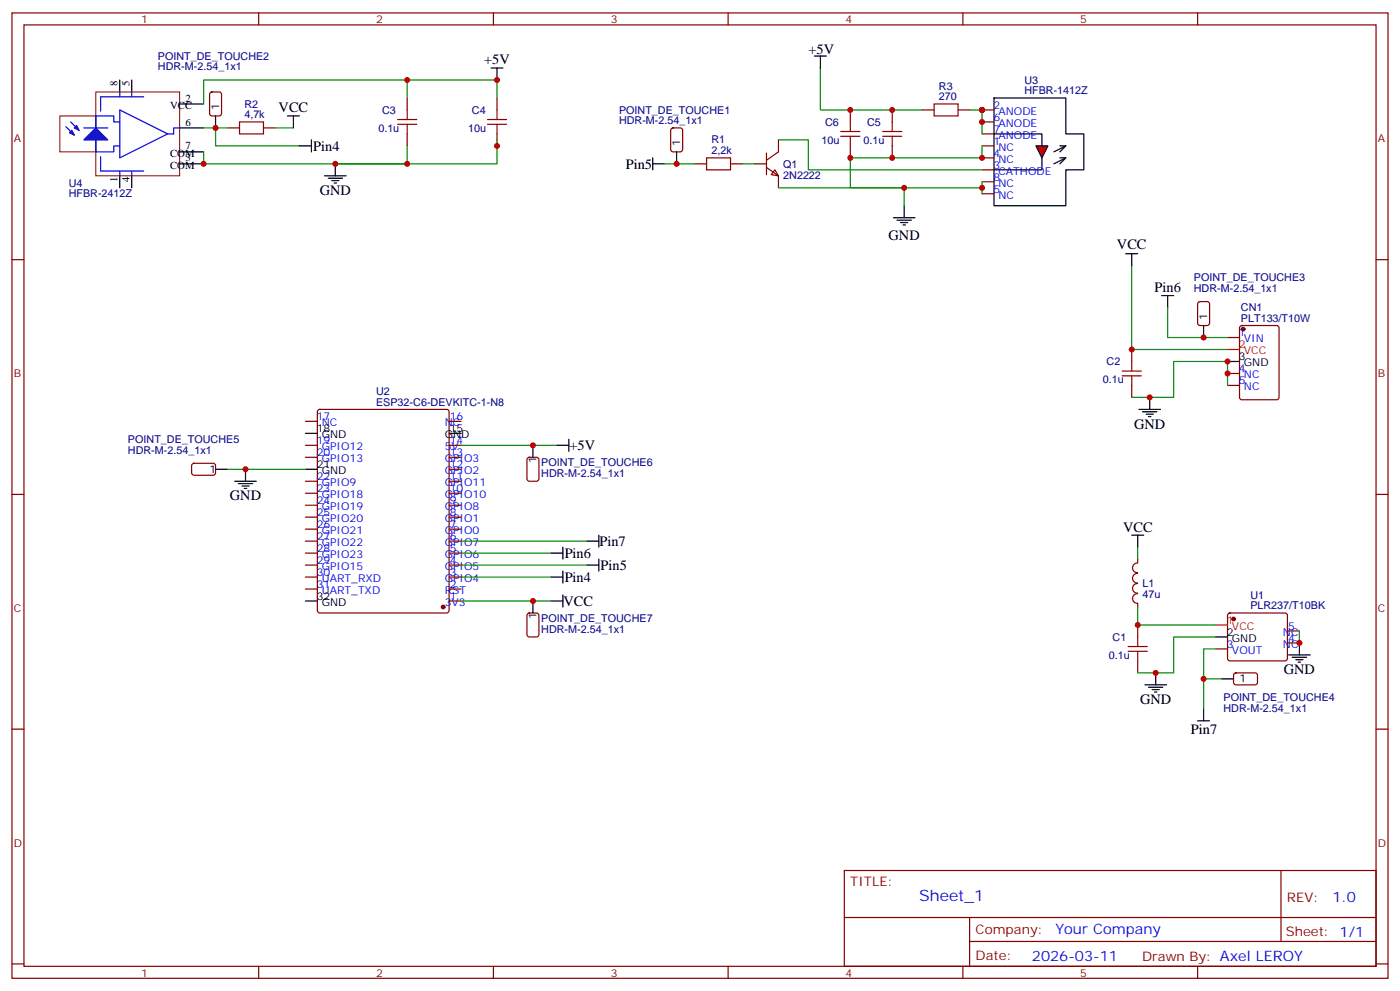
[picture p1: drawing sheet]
<svg xmlns="http://www.w3.org/2000/svg" width="412mm" height="292mm" viewBox="0 0 412 292" stroke-linecap="round" stroke-linejoin="round" font-family="sans-serif">
<g fill="none" stroke="#870000" stroke-width=".35">
<path d="M3.5 3.8h405.4v284.3h-405.4zM7.1 7.3h398.2v277.3h-398.2zM76.2 3.8v3.5M145.3 3.8v3.5M214.5 3.8v3.5M283.6 3.8v3.5M352.8 3.8v3.5M3.5 76.5h3.6M405.3 76.5h3.6M361.6 99.4h3.5M365.4 96.1l.4-.2h10.3l.6 .4 .1 20.8-.5 .6-10.5 .1-.6-.5-.1-20.7zM333.4 102.9v3.6"/>
<path d="M333.4 113.5v3.6M361.6 110h3.5M361.6 113.5h3.5M90 134.7h3.5M90 131.2h3.5M90 124.1h3.5M93.7 120.8l.5-.2h37.4l.6 .4 .1 58.8-.5 .7-37.6 .1-.7-.5v-58.8zM132.3 138.2h3.5M132.3 134.7h3.5M132.3 131.2h3.5M132.3 124.1h3.5M3.5 145.6h3.6"/>
<path d="M90 159.4h3.5M90 155.9h3.5M90 152.3h3.5M90 148.8h3.5M90 145.3h3.5M90 141.7h3.5M132.3 159.4h3.5M132.3 155.9h3.5M132.3 152.3h3.5M132.3 148.8h3.5M132.3 145.3h3.5M132.3 141.7h3.5"/>
<path d="M405.3 145.6h3.6M90 173.5h3.5M90 170h3.5M90 166.4h3.5M90 162.9h3.5M132.3 177h3.5M132.3 173.5h3.5M132.3 170h3.5M132.3 166.4h3.5M132.3 162.9h3.5M335.1 171.9a1.41 1.41 0 0 0-1.5 1.4 1.41 1.41 0 0 0 1.5 1.4M335.1 168.9a1.41 1.41 0 0 0-1.5 1.4 1.41 1.41 0 0 0 1.5 1.4"/>
<path d="M335.1 174.9a1.41 1.41 0 0 0-1.5 1.4 1.41 1.41 0 0 0 1.5 1.4v1.1M335.1 165.9a1.41 1.41 0 0 0-1.5 1.4 1.41 1.41 0 0 0 1.5 1.4M335.1 164.7v1M335.1 184.1v3.5M335.1 194.7v3.5M358.1 191.1h3.5M361.8 180.8l.5-.2h16.2l.5 .2 .2 .5v12.7l-.2 .5-.5 .2h-16.2l-.5-.3-.2-.4v-12.7zM379.2 189.4h3.6M379.2 185.8h3.6M3.5 214.8h3.6M405.3 214.8h3.6M248.7 256.4h156.6v28.2h-156.6z"/>
<path d="M377.3 256.4v20.9M248.7 270.2h156.5M285.6 277.3h119.6M285.6 270.2v14.2M3.5 283.9h3.6M76.2 284.6v3.5M145.3 284.6v3.5M214.5 284.6v3.5M283.6 284.6v3.5M352.8 284.6v3.5M405.3 283.9h3.6"/>
</g>
<g fill="#870000" stroke="#870000" stroke-width=".35">
<circle cx="363.4" cy="182.3" r=".53"/>
<circle cx="130.5" cy="178.8" r=".53"/>
<circle cx="366.2" cy="96.9" r=".53"/>
</g>
<path d="M361.6 102.9h3.5M358.1 184.1h3.5" fill="none" stroke="#f00" stroke-width=".35"/>
<g fill="none" stroke="#000" stroke-width=".35">
<path d="M292.8 28.9h21.2v10.5h5.3v10.6h-5.3v10.6h-21.2zM312.2 46.5h1.8l-1.8 1.8M312.2 43h1.8l-1.8 1.7M314 46.5l-3.6 1.8M314 43l-3.6 1.7M263.2 64.1h6.3M264.2 64.8h4.3M265.3 65.5h2.1M266 66.3h.7M266.3 60.6v3.5M331.6 74.7h3.5M333.4 74.7v3.5"/>
<path d="M361.6 106.5h3.5M90 127.6h3.5M90 138.2h3.5M132.3 127.6h3.5M333.4 157.6h3.5M335.1 157.6v3.5M90 177h3.5M340.4 198.2v3.5M358.1 187.6h3.5M337.3 201.7h6.3M338.3 202.4h4.2M339.4 203.1h2.1"/>
<path d="M340.1 203.8h.7"/>
</g>
<path d="M330.6 110.7h5.6M330.6 109.3h5.6M333.4 106.5v2.8M333.4 110.7v2.8M332.3 191.8h5.7M332.3 190.4h5.7M335.1 187.6v2.8M335.1 191.8v2.9" fill="none" stroke="#a10000" stroke-width=".35"/>
<path d="M333.4 78.2v24.7h28.2M335.1 184.1h23M358.1 187.6h-12.4v10.6h-5.3" fill="none" stroke="#008700" stroke-width=".35"/>
<path d="M305.2 43h3.5l-1.8 3.5z" fill="#f00" stroke="#000" stroke-width=".35"/>
<g fill="none" stroke="#000" stroke-width=".35">
<path d="M239.9 16.5h3.5M241.7 16.5v3.5M35.3 23.6v3.5M38.8 23.6v3.5M52.9 30.6h7.1M52.9 37.7h7.1M63.5 34.1v3.6M84.7 34.1h3.5M86.4 34.1v3.6M144.6 20h3.6M146.4 20v3.6M292.8 39.4h14.1v3.6"/>
<path d="M35.3 51.8v3.5M38.8 51.8v3.5M52.9 48.3h7.1M52.9 44.7h7.1M88.2 43h3.5M91.7 41.2v3.5M95.6 51.8h6.4M96.7 52.5h4.2M97.7 53.2h2.1M98.4 53.9h.7M98.8 48.3v3.5M192.3 48.3h3.5"/>
<path d="M192.3 46.5v3.5M199.3 44.7v3.6M306.9 46.5v3.5h-14.1M342.2 87.1h3.5M344 87.1v3.5M354.5 95.9v3.5M338.7 117.1v3.5M63.5 138.2h3.5M72.3 138.2v3.5M157 131.2v3.5M164 131.2h3.6M167.6 129.4v3.5"/>
<path d="M335.5 120.6h6.3M336.5 121.3h4.3M337.6 122h2.1M338.3 122.7h.7M69.1 141.7h6.4M70.2 142.5h4.2M71.3 143.2h2.1M72 143.9h.7M172.9 159.4h3.5M176.4 157.6v3.5M157 177v3.6M162.3 177h3.5"/>
<path d="M162.3 170h3.5M162.3 162.9h3.5M165.8 161.1v3.6M165.8 168.2v3.5M165.8 175.3v3.5M172.9 166.4h3.5M176.4 164.7v3.5M359.8 200h3.6M379.6 192.9h6.3M380.6 193.6h4.3M381.7 194.3h2.1M382.4 195h.7"/>
<path d="M382.8 189.4v3.5M352.8 212.3h3.5M354.5 208.8v3.5"/>
</g>
<g fill="none" stroke="#870000" stroke-width=".35">
<path d="M62 27.3l.4-.2h2.2l.6 .4 .1 5.9-.5 .7h-2.4l-.6-.4-.1-5.9zM67 37.7h3.6M77.6 37.7h3.5M119.9 28.9v3.5M119.9 39.4v3.6M146.4 28.9v3.5M146.4 39.4v3.6M197.8 37.9l.5-.2h2.1l.6 .4 .1 5.9-.5 .7h-2.3l-.7-.4v-5.9zM250.5 32.4v3.5M262.8 32.4v3.5M271.6 32.4h3.6M282.2 32.4h3.6"/>
<path d="M289.3 39.4h3.5M289.3 35.9h3.5M289.3 32.4h3.5M204.6 48.3h3.5M215.2 48.3h3.5M222.2 48.3h3.6M225.8 49.3l3.5 2.5v3.5M225.8 45.1v6.3M228.2 50l1.1 1.8-2.1-.4zM229.3 41.2v3.5l-3.5 2.5M250.5 43v3.5M262.8 43v3.5"/>
<path d="M289.3 53.6h3.5M289.3 57.1h3.5M289.3 46.5h3.5M289.3 50h3.5M289.3 43h3.5M353 89l.5-.2h2.1l.7 .5v5.9l-.5 .6-2.3 .1-.7-.5v-5.9zM56.7 136.7l.4-.2h6l.4 .7-.1 2.4-.6 .4-5.9-.1-.5-.6v-2.1zM155.5 134.9l.4-.2h2.1l.7 .4v5.9l-.4 .7h-2.4l-.6-.4-.1-5.9zM155.5 180.8l.4-.2h2.1l.7 .4v5.9l-.4 .7h-2.4l-.6-.5-.1-5.8zM363.6 198.4l.5-.2h5.9l.4 .7v2.4l-.7 .4h-5.9l-.4-.7v-2.1z"/>
</g>
<path d="M17.6 34.1h10.6v10.6h-10.6zM28.2 27.1h24.7v24.7h-24.7z" fill="none" stroke="#800000" stroke-width=".29"/>
<g fill="#00f" stroke="#00f" stroke-width=".35">
<path d="M24.7 41.2l3.5-3.5 3.5 3.5z"/>
<path d="M20.5 39.1l.7-.7 .7 1.4z"/>
<path d="M22.6 37l.7 1.4-1.4-.7z"/>
</g>
<g fill="none" stroke="#00f" stroke-width=".35">
<path d="M19.4 37.3l2.5 2.5M20.8 35.9l2.5 2.5M24.7 37.7h7M35.3 32.4l14.1 7-14.1 7.1zM35.3 35.9h-1.8v-1.8h-5.3v3.6M35.3 27.1v1.4M38.8 27.1v1.4M42.3 28.5h-12.7v4.2M52.9 37.7h-1.7v1.7h-1.8M28.2 41.2v3.5h5.3v-1.7h1.8M29.6 46.1v4.3h12.7M35.3 50.4v1.4"/>
<path d="M38.8 50.4v1.4"/>
</g>
<g fill="none" stroke="#008700" stroke-width=".35">
<path d="M60 37.7h7M63.5 37.7v5.3h24.7M81.1 37.7h5.3M119.9 23.6v5.3M146.4 28.9v-5.3h-86.4v7M241.7 20v12.4h29.9M285.8 32.4h3.5v7M119.9 43v5.3h-59.9v-3.6M146.4 41.2v7.1h-47.6M195.8 48.3h8.8M218.7 48.3h3.5M229.3 41.2h8.8v8.8h51.2"/>
<path d="M289.3 43v3.5h-38.8v8.8h15.8h-37M289.3 53.6v1.7h-23v5.3M289.3 55.3v1.8M344 90.6v8.8h17.6M361.6 113.5v-7h-15.9v10.6h-12.3M67 138.2h23M135.8 131.2h28.2M135.8 159.4h37.1M135.8 177h26.5M135.8 170h26.5M135.8 166.4h37.1M135.8 162.9h26.5"/>
<path d="M335.1 161.1v3.6M335.1 178.8v5.3M335.1 198.2h5.3M354.5 200v8.8M358.1 191.1h-3.6v8.9h5.3M382.8 185.8v3.6"/>
</g>
<g fill="none" stroke="#a10000" stroke-width=".35">
<path d="M70.6 35.9h7v3.5h-7zM117.1 36.6h5.7M117.1 35.2h5.7M119.9 32.4v2.8M119.9 36.6v2.8M143.6 36.6h5.6M143.6 35.2h5.6M146.4 32.4v2.8M146.4 36.6v2.8M247.6 38.7h5.7M250.5 35.9v2.8M260 38.7h5.6"/>
<path d="M262.8 35.9v2.8M275.2 30.6h7v3.5h-7zM208.1 46.5h7.1v3.5h-7.1zM247.6 40.1h5.7M250.5 40.1v2.9M260 40.1h5.6M262.8 40.1v2.9"/>
</g>
<g fill="#c00">
<circle cx="63.5" cy="37.7" r=".88"/>
<circle cx="119.9" cy="23.6" r=".88"/>
<circle cx="60" cy="48.3" r=".88"/>
<circle cx="119.9" cy="48.3" r=".88"/>
<circle cx="146.4" cy="23.6" r=".88"/>
<circle cx="146.4" cy="43" r=".88"/>
<circle cx="98.8" cy="48.3" r=".88"/>
<circle cx="335.1" cy="184.1" r=".88"/>
<circle cx="340.4" cy="198.2" r=".88"/>
<circle cx="382.8" cy="189.4" r=".88"/>
<circle cx="333.4" cy="102.9" r=".88"/>
<circle cx="361.6" cy="110" r=".88"/>
<circle cx="361.6" cy="106.5" r=".88"/>
<circle cx="338.7" cy="117.1" r=".88"/>
<circle cx="266.3" cy="55.3" r=".88"/>
<circle cx="289.3" cy="46.5" r=".88"/>
<circle cx="289.3" cy="32.4" r=".88"/>
<circle cx="289.3" cy="35.9" r=".88"/>
<circle cx="354.5" cy="99.4" r=".88"/>
<circle cx="354.5" cy="200" r=".88"/>
<circle cx="199.3" cy="48.3" r=".88"/>
<circle cx="250.5" cy="32.4" r=".88"/>
<circle cx="250.5" cy="46.5" r=".88"/>
<circle cx="262.8" cy="46.5" r=".88"/>
<circle cx="262.8" cy="32.4" r=".88"/>
<circle cx="289.3" cy="55.3" r=".88"/>
<circle cx="157" cy="177" r=".88"/>
<circle cx="157" cy="131.2" r=".88"/>
<circle cx="72.3" cy="138.2" r=".88"/>
</g>
<text font-size="4.6" fill="#00f" x="270.8" y="265.4">Sheet_1</text>
<g font-size="4.2">
<text x="238.1" y="15.8">+5V</text>
<text x="142.6" y="18.9">+5V</text>
<text x="82.1" y="32.9">VCC</text>
<text x="92.3" y="44.4">Pin4</text>
<text x="184.3" y="49.7">Pin5</text>
<text x="94.2" y="57.4">GND</text>
<text x="261.8" y="70.8">GND</text>
<text x="329" y="73.5">VCC</text>
<text x="340.1" y="85.9">Pin6</text>
<text x="334.1" y="126.2">GND</text>
<text x="167.7" y="132.6">+5V</text>
<text x="67.7" y="147.4">GND</text>
<text x="176.6" y="160.8">Pin7</text>
<text x="330.9" y="156.6">VCC</text>
<text x="166.3" y="164.3">Pin6</text>
<text x="176.9" y="167.9">Pin5</text>
<text x="166.3" y="171.4">Pin4</text>
<text x="166" y="178.4">VCC</text>
<text x="378.2" y="198.5">GND</text>
<text x="335.8" y="207.4">GND</text>
<text x="350.8" y="216.3">Pin7</text>
</g>
<g font-size="4.2" fill="#00f">
<text x="392.5" y="265.7">1.0</text>
<text x="310.9" y="275.2">Your Company</text>
<text x="304" y="283">2026-03-11</text>
</g>
<g font-size="3.9" fill="#800">
<text x="250.5" y="261">TITLE:</text>
<text x="379.1" y="265.7">REV:</text>
<text x="287.4" y="275.2">Company:</text>
<text x="378.7" y="275.8">Sheet: 1/1</text>
<text x="287.4" y="282.9">Date:</text>
<text x="336.4" y="282.9">Drawn By: Axel LEROY</text>
</g>
<g font-size="3.2" fill="#800">
<text x="41.6" y="6.8">1</text>
<text x="110.8" y="6.8">2</text>
<text x="179.9" y="6.8">3</text>
<text x="249.1" y="6.8">4</text>
<text x="318.2" y="6.8">5</text>
<text x="4.1" y="41.9">A</text>
<text x="405.9" y="41.9">A</text>
<text x="4.1" y="111.1">B</text>
<text x="405.9" y="111.1">B</text>
<text x="4.1" y="180.2">C</text>
<text x="405.9" y="180.2">C</text>
<text x="4.1" y="249.3">D</text>
<text x="405.9" y="249.3">D</text>
<text x="41.6" y="287.6">1</text>
<text x="110.8" y="287.6">2</text>
<text x="179.9" y="287.6">3</text>
<text x="249.1" y="287.6">4</text>
<text x="318.2" y="287.6">5</text>
</g>
<g font-size="3.2" fill="#000080">
<text x="46.5" y="17.6">POINT_DE_TOUCHE2</text>
<text x="46.5" y="20.7">HDR-M-2.54_1x1</text>
<text x="276.6" y="29.6">270</text>
<text x="276.6" y="26.4">R3</text>
<text x="301.7" y="27.8">HFBR-1412Z</text>
<text x="301.7" y="24.7">U3</text>
<text x="72" y="34.9">4,7k</text>
<text x="72" y="31.7">R2</text>
<text x="112.6" y="33.5">C3</text>
<text x="139" y="33.5">C4</text>
<text x="182.3" y="33.4">POINT_DE_TOUCHE1</text>
<text x="111.4" y="38.8">0.1u</text>
<text x="137.9" y="38.8">10u</text>
<text x="182.3" y="36.6">HDR-M-2.54_1x1</text>
<text x="243.1" y="37.1">C6</text>
<text x="255.4" y="37.1">C5</text>
<text x="209.6" y="45.4">2,2k</text>
<text x="209.6" y="42.3">R1</text>
<text x="242" y="42.4">10u</text>
<text x="254.3" y="42.4">0.1u</text>
<text x="230.7" y="52.6">2N2222</text>
<text x="230.7" y="49.4">Q1</text>
<text x="20.2" y="58.1">HFBR-2412Z</text>
<text x="20.2" y="55">U4</text>
<text x="351.7" y="82.9">POINT_DE_TOUCHE3</text>
<text x="351.7" y="86.1">HDR-M-2.54_1x1</text>
<text x="365.5" y="94.8">PLT133/T10W</text>
<text x="365.5" y="91.7">CN1</text>
<text x="326" y="107.6">C2</text>
<text x="324.9" y="112.9">0.1u</text>
<text x="110.8" y="119.5">ESP32-C6-DEVKITC-1-N8</text>
<text x="110.8" y="116.3">U2</text>
<text x="37.7" y="130.5">POINT_DE_TOUCHE5</text>
<text x="37.7" y="133.6">HDR-M-2.54_1x1</text>
<text x="159.5" y="137.2">POINT_DE_TOUCHE6</text>
<text x="159.5" y="140.5">HDR-M-2.54_1x1</text>
<text x="336.5" y="172.9">L1</text>
<text x="336.5" y="176.1">47u</text>
<text x="368.3" y="179.5">PLR237/T10BK</text>
<text x="368.3" y="176.3">U1</text>
<text x="159.5" y="183.1">POINT_DE_TOUCHE7</text>
<text x="159.5" y="186.3">HDR-M-2.54_1x1</text>
<text x="327.7" y="188.8">C1</text>
<text x="326.6" y="194">0.1u</text>
<text x="360.4" y="209.6">HDR-M-2.54_1x1</text>
<text x="360.4" y="206.4">POINT_DE_TOUCHE4</text>
</g>
<g font-size="3.2">
<text x="34.6" y="25.3" transform="rotate(-90 34.6 25.3)">8</text>
<text x="38.1" y="25.3" transform="rotate(-90 38.1 25.3)">5</text>
<text x="54.7" y="29.9">2</text>
<text x="50.1" y="32.2">VCC</text>
<text x="64.6" y="32.4" transform="rotate(-90 64.6 32.4)">1</text>
<text x="54.7" y="37">6</text>
<text x="50.1" y="46.3">COM</text>
<text x="54.7" y="47.6">3</text>
<text x="54.7" y="44">7</text>
<text x="200.4" y="43" transform="rotate(-90 200.4 43)">1</text>
<text x="34.6" y="53.6" transform="rotate(-90 34.6 53.6)">1</text>
<text x="38.1" y="53.6" transform="rotate(-90 38.1 53.6)">4</text>
<text x="50.1" y="49.8">COM</text>
<text x="355.6" y="94.1" transform="rotate(-90 355.6 94.1)">1</text>
<text x="364.9" y="106.1">3</text>
<text x="366.4" y="107.9">GND</text>
<text x="93.3" y="127.3">18</text>
<text x="94.8" y="129">GND</text>
<text x="131" y="129">GND</text>
<text x="132.5" y="127.3">15</text>
<text x="93.3" y="137.9">21</text>
<text x="158" y="136.5" transform="rotate(-90 158 136.5)">1</text>
<text x="61.7" y="139.3">1</text>
<text x="94.8" y="139.6">GND</text>
<text x="93.3" y="176.7">32</text>
<text x="94.8" y="178.4">GND</text>
<text x="158" y="182.3" transform="rotate(-90 158 182.3)">1</text>
<text x="361.4" y="187.3">2</text>
<text x="362.9" y="189">GND</text>
<text x="365.1" y="201">1</text>
</g>
<g font-size="3.2" fill="#00f">
<text x="292.6" y="35.6">6</text>
<text x="292.6" y="32">2</text>
<text x="294.1" y="33.8">ANODE</text>
<text x="292.6" y="39.1">7</text>
<text x="294.1" y="40.9">ANODE</text>
<text x="294.1" y="37.3">ANODE</text>
<text x="292.6" y="46.1">4</text>
<text x="292.6" y="42.6">1</text>
<text x="294.1" y="47.9">NC</text>
<text x="294.1" y="44.4">NC</text>
<text x="292.6" y="53.2">8</text>
<text x="292.6" y="49.7">3</text>
<text x="294.1" y="51.4">CATHODE</text>
<text x="292.6" y="56.7">5</text>
<text x="294.1" y="55">NC</text>
<text x="294.1" y="58.5">NC</text>
<text x="364.9" y="99.1">1</text>
<text x="366.4" y="100.8">VIN</text>
<text x="364.9" y="109.6">4</text>
<text x="364.9" y="113.2">5</text>
<text x="366.4" y="111.4">NC</text>
<text x="366.4" y="114.9">NC</text>
<text x="93.3" y="123.8">17</text>
<text x="94.8" y="125.5">NC</text>
<text x="131" y="125.5">NC</text>
<text x="132.5" y="123.8">16</text>
<text x="93.3" y="130.8">19</text>
<text x="132.5" y="130.8">14</text>
<text x="93.3" y="134.3">20</text>
<text x="94.8" y="132.6">GPIO12</text>
<text x="94.8" y="136.1">GPIO13</text>
<text x="131" y="136.1">GPIO3</text>
<text x="131" y="132.6">5V</text>
<text x="132.5" y="137.9">12</text>
<text x="132.5" y="134.3">13</text>
<text x="93.3" y="141.4">22</text>
<text x="94.8" y="143.2">GPIO9</text>
<text x="131" y="143.2">GPIO11</text>
<text x="131" y="139.6">GPIO2</text>
<text x="132.5" y="141.4">11</text>
<text x="93.3" y="144.9">23</text>
<text x="93.3" y="148.4">24</text>
<text x="94.8" y="146.7">GPIO18</text>
<text x="131" y="146.7">GPIO10</text>
<text x="132.5" y="148.4">9</text>
<text x="132.5" y="144.9">10</text>
<text x="93.3" y="152">25</text>
<text x="93.3" y="155.5">26</text>
<text x="94.8" y="150.2">GPIO19</text>
<text x="94.8" y="153.7">GPIO20</text>
<text x="131" y="153.7">GPIO1</text>
<text x="131" y="150.2">GPIO8</text>
<text x="132.5" y="155.5">7</text>
<text x="132.5" y="152">8</text>
<text x="93.3" y="159">27</text>
<text x="94.8" y="157.3">GPIO21</text>
<text x="94.8" y="160.8">GPIO22</text>
<text x="131" y="160.8">GPIO7</text>
<text x="131" y="157.3">GPIO0</text>
<text x="132.5" y="159">6</text>
<text x="93.3" y="162.6">28</text>
<text x="93.3" y="166.1">29</text>
<text x="94.8" y="164.3">GPIO23</text>
<text x="94.8" y="167.9">GPIO15</text>
<text x="131" y="167.9">GPIO5</text>
<text x="131" y="164.3">GPIO6</text>
<text x="132.5" y="166.1">4</text>
<text x="132.5" y="162.6">5</text>
<text x="93.3" y="169.6">30</text>
<text x="93.3" y="173.1">31</text>
<text x="94.8" y="171.4">UART_RXD</text>
<text x="131" y="171.4">GPIO4</text>
<text x="132.5" y="173.1">2</text>
<text x="132.5" y="169.6">3</text>
<text x="94.8" y="174.9">UART_TXD</text>
<text x="131" y="178.4">3V3</text>
<text x="131" y="174.9">RST</text>
<text x="132.5" y="176.7">1</text>
<text x="379.4" y="185.5">5</text>
<text x="361.4" y="190.8">3</text>
<text x="377.9" y="190.8">NC</text>
<text x="377.9" y="187.3">NC</text>
<text x="379.4" y="189">4</text>
<text x="362.9" y="192.5">VOUT</text>
</g>
<g font-size="3.2" fill="#f00">
<text x="364.9" y="102.6">2</text>
<text x="366.4" y="104.4">VCC</text>
<text x="361.4" y="183.7">1</text>
<text x="362.9" y="185.5">VCC</text>
</g>
</svg>
